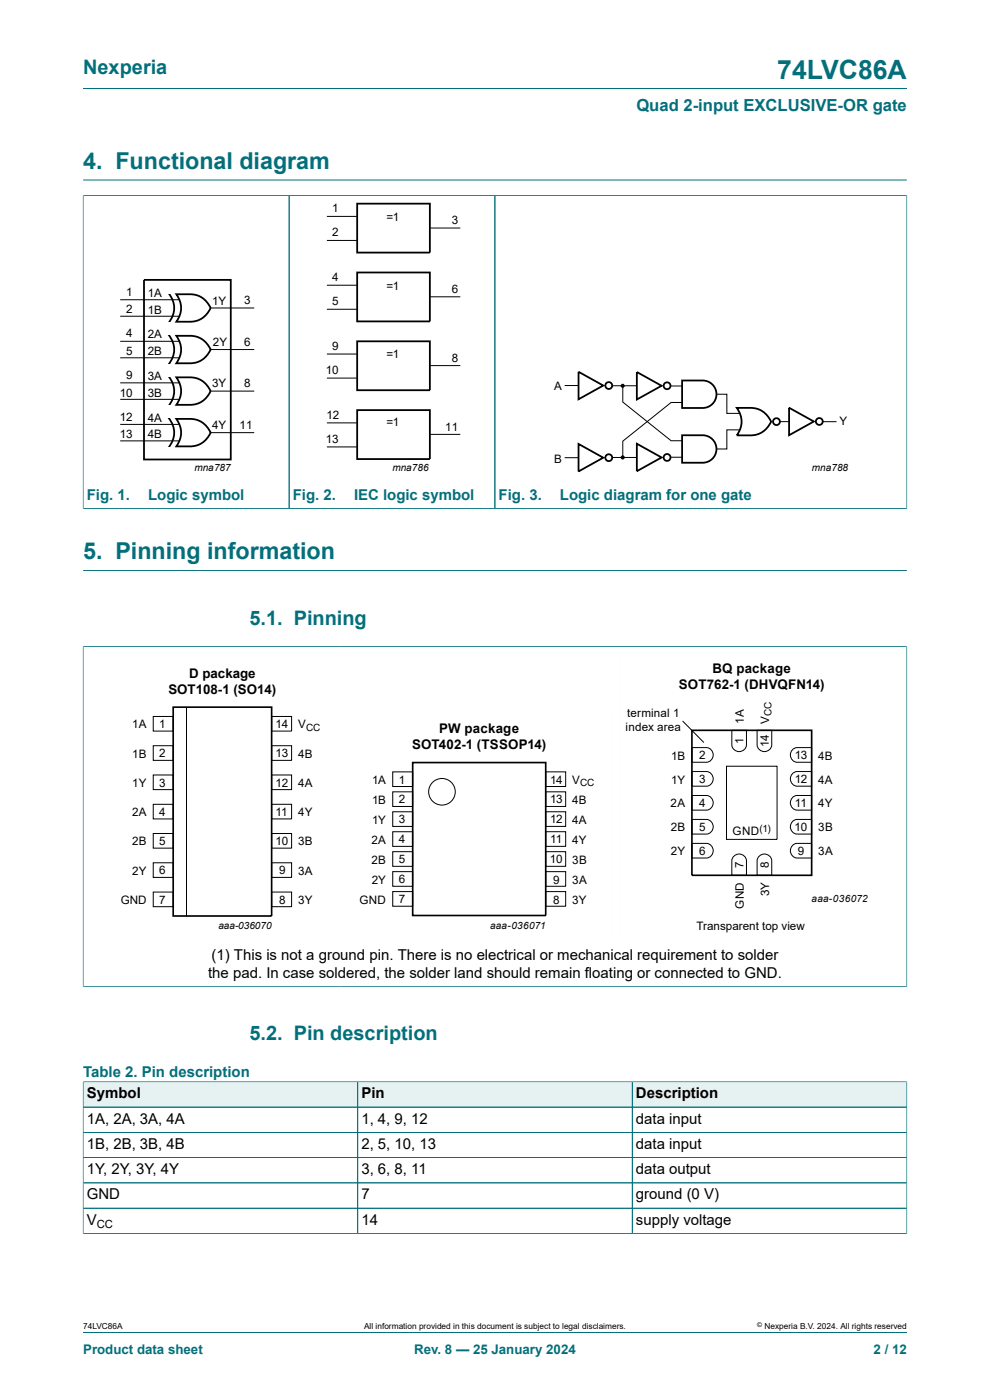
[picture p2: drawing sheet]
<svg xmlns="http://www.w3.org/2000/svg" width="210mm" height="297mm" viewBox="0 0 210 297" stroke-linecap="round" stroke-linejoin="round" font-family="sans-serif">
<path d="M17.6 18.8h174.8M17.6 38.2h174.8M17.6 41.5h43.7v66.4h-43.7M17.6 41.4v66.5" fill="none" stroke="#036f7b" stroke-width=".21"/>
<path d="M30.5 59.4h18.5v38.1h-18.5zM35.7 62.2a4.8 4.8 0 0 1 0 6.4M37.4 62.4a9.4 9.4 0 0 1 4.9 .4 5 5 0 0 1 2.4 2.5 4.7 4.7 0 0 1-4.4 3h-2.9a4.7 4.7 0 0 0 0-5.9z" fill="none" stroke="#000" stroke-width=".38"/>
<path d="M25.5 63.6h12.6M25.5 67.1h12.6M44.6 65.3h9.3" fill="none" stroke="#000" stroke-width=".21"/>
<g fill="#fff">
<path d="M35.3 61.5h1.1v.8h-1.1z"/>
<path d="M35.4 68.4h1v.8h-1z"/>
</g>
<path d="M25.5 72.4h12.6M25.5 75.9h12.6M44.6 74.2h9.3" fill="none" stroke="#000" stroke-width=".21"/>
<path d="M35.7 71a4.8 4.8 0 0 1 0 6.4M37.4 71.2a9.4 9.4 0 0 1 4.9 .4 5 5 0 0 1 2.4 2.6 4.7 4.7 0 0 1-4.4 2.9h-2.9a4.7 4.7 0 0 0 0-5.9z" fill="none" stroke="#000" stroke-width=".38"/>
<g fill="#fff">
<path d="M35.3 70.3h1.1v.8h-1.1z"/>
<path d="M35.4 77.2h1v.8h-1z"/>
</g>
<path d="M25.5 81.2h12.6M25.5 84.7h12.6M44.6 83h9.3" fill="none" stroke="#000" stroke-width=".21"/>
<path d="M35.7 79.8a4.8 4.8 0 0 1 0 6.4M37.4 80.1a9.3 9.3 0 0 1 4.9 .4 5 5 0 0 1 2.4 2.5 4.7 4.7 0 0 1-4.4 2.9h-2.9a4.7 4.7 0 0 0 0-5.8z" fill="none" stroke="#000" stroke-width=".38"/>
<g fill="#fff">
<path d="M35.3 79.1h1.1v.8h-1.1z"/>
<path d="M35.4 86.1h1v.7h-1z"/>
</g>
<path d="M25.5 90h12.6M25.5 93.5h12.6M44.6 91.8h9.3" fill="none" stroke="#000" stroke-width=".21"/>
<path d="M35.7 88.6a4.8 4.8 0 0 1 0 6.5M37.4 88.9a9.3 9.3 0 0 1 4.9 .4 5 5 0 0 1 2.4 2.5 4.7 4.7 0 0 1-4.4 2.9h-2.9a4.7 4.7 0 0 0 0-5.8z" fill="none" stroke="#000" stroke-width=".38"/>
<g fill="#fff">
<path d="M35.3 88h1.1v.7h-1.1z"/>
<path d="M35.4 94.9h1v.7h-1z"/>
</g>
<path d="M17.6 41.5v66.3M17.7 41.5h174.7M61.3 41.5v66.4M105 41.5v66.4M192.4 41.4v66.5M192.4 107.9h-174.7M17.6 137.1h174.8M17.6 137.1v72.3M17.6 121h174.8M192.4 137.1v72.3M17.6 209.3h174.8" fill="none" stroke="#036f7b" stroke-width=".21"/>
<g fill="none" stroke="#000" stroke-width=".21">
<path d="M69.3 51h6.4M69.3 45.9h6.4M91.3 48.4h6.3M69.3 65.6h6.4M69.3 60.5h6.4M69.3 75.1h6.4M91.3 63h6.3M91.3 77.6h6.3M69.3 80.2h6.4M69.3 94.8h6.4M69.3 89.7h6.4M91.3 92.2h6.3"/>
<path d="M119.8 81.8h2.9M119.8 97.1h2.9M129.8 81.8h5.3M129.8 97h5.3M132.1 81.8v3.5l10.3 8.2h2.3M142.4 81.9h2.3M142.4 97h2.3M144.7 85.4h-2.3l-10.3 8.2v3.5M152 83.6h2.2v4.1h2.7M156.9 91.2h-2.7v4h-2.2M165.4 89.4h2M174.5 89.5h2.9"/>
<path d="M32.5 152h4.2v3.1h-4.2zM32.5 158.2h4.2v3.1h-4.2zM39.6 150v44.4M57.6 152h4.3v3.1h-4.3zM57.6 158.2h4.3v3.1h-4.3zM144.8 153l4.5 4.5M146.8 158.6h3.1a1.56 1.56 0 0 1 1.4 1.6 1.56 1.56 0 0 1-1.4 1.5h-3.1zM155.2 154.9h3.1v3.1a1.56 1.56 0 0 1-1.5 1.4 1.56 1.56 0 0 1-1.6-1.4zM160.6 154.9h3.1v3.1a1.56 1.56 0 0 1-1.6 1.4 1.56 1.56 0 0 1-1.5-1.4zM168.2 158.9l.9-.3h3.1v3.1h-3.1a1.57 1.57 0 0 1-1.4-1.1 1.57 1.57 0 0 1 .5-1.7zM32.5 164.4h4.2v3.1h-4.2zM32.5 170.6h4.2v3.1h-4.2z"/>
<path d="M32.5 176.8h4.2v3.1h-4.2zM57.6 176.8h4.3v3.1h-4.3zM57.6 164.4h4.3v3.1h-4.3zM57.6 170.6h4.3v3.1h-4.3zM83.3 163.7h4.2v3.2h-4.2zM83.3 168h4.2v3.1h-4.2zM83.3 172.2h4.2v3.1h-4.2zM83.3 176.4h4.2v3.2h-4.2zM115.8 172.2h4.2v3.1h-4.2zM115.8 176.4h4.2v3.1h-4.2zM115.8 163.7h4.2v3.1h-4.2zM115.8 168h4.2v3.1h-4.2z"/>
<path d="M146.8 178.9h3.1a1.56 1.56 0 0 1 1.4 1.6 1.56 1.56 0 0 1-1.4 1.5h-3.1zM146.8 173.8h3.1a1.56 1.56 0 0 1 1.4 1.6 1.56 1.56 0 0 1-1.4 1.5h-3.1zM146.8 168.8h3.1a1.56 1.56 0 0 1 1.4 1.5 1.56 1.56 0 0 1-1.4 1.6h-3.1zM146.8 163.7h3.1a1.56 1.56 0 0 1 1.4 1.5 1.56 1.56 0 0 1-1.4 1.6h-3.1zM154.1 162.5h10.7v15.6h-10.7zM168.2 179.2l.9-.3h3.1v3.1h-3.1a1.57 1.57 0 0 1-1.4-1.1 1.57 1.57 0 0 1 .5-1.7zM168.2 174.2l.9-.4h3.1v3.1h-3.1a1.57 1.57 0 0 1-1.4-1.1 1.57 1.57 0 0 1 .5-1.6zM168.2 169.1l.9-.3h3.1v3.1h-3.1a1.57 1.57 0 0 1-1.4-1.2 1.57 1.57 0 0 1 .5-1.6zM168.2 164l.9-.3h3.1v3.1h-3.1a1.57 1.57 0 0 1-1.4-1.1 1.57 1.57 0 0 1 .5-1.7zM32.5 183h4.2v3.1h-4.2zM32.5 189.2h4.2v3.1h-4.2zM57.6 189.2h4.3v3.1h-4.3z"/>
<path d="M57.6 183h4.3v3.1h-4.3zM83.3 180.7h4.2v3.1h-4.2zM83.3 184.9h4.2v3.1h-4.2zM83.3 189.1h4.2v3.2h-4.2zM115.8 189.1h4.2v3.2h-4.2zM115.8 180.7h4.2v3.1h-4.2zM115.8 184.9h4.2v3.1h-4.2zM155.6 181.8a1.57 1.57 0 0 1 1.6-.6 1.57 1.57 0 0 1 1.1 1.4v3.1h-3.1v-3.1zM160.9 181.8a1.57 1.57 0 0 1 1.7-.6 1.57 1.57 0 0 1 1.1 1.4v3.1h-3.1v-3.1z"/>
<circle cx="93.7" cy="168" r="2.82"/>
</g>
<g fill="none" stroke="#000" stroke-width=".38">
<path d="M75.8 43.2h15.4v10.4h-15.4zM75.8 57.8h15.4v10.4h-15.4zM75.8 72.4h15.4v10.4h-15.4zM122.7 78.9l5.3 2.9-5.3 2.9zM135.1 78.9l5.2 2.9-5.2 3zM75.8 87h15.4v10.4h-15.4zM122.7 94.2l5.3 2.9-5.3 2.9zM135.1 94.1l5.2 2.9-5.2 3zM144.7 80.7h4.4a2.92 2.92 0 0 1 2.9 2.9 2.92 2.92 0 0 1-2.9 3h-4.4zM144.7 92.3h4.4a2.92 2.92 0 0 1 2.9 2.9 2.92 2.92 0 0 1-2.9 3h-4.4zM156.3 86.5a9.3 9.3 0 0 1 4.9 .4 5 5 0 0 1 2.4 2.5 4.7 4.7 0 0 1-4.4 3h-2.9a4.7 4.7 0 0 0 0-5.9zM167.4 86.5l5.2 2.9-5.2 2.9z"/>
<circle cx="129.1" cy="81.8" r=".73"/>
<circle cx="129.1" cy="97.1" r=".73"/>
<circle cx="141.5" cy="97" r=".73"/>
<circle cx="141.5" cy="81.8" r=".73"/>
<circle cx="164.7" cy="89.4" r=".73"/>
<circle cx="173.8" cy="89.4" r=".73"/>
</g>
<g fill="#000">
<circle cx="132.1" cy="97" r=".44"/>
<circle cx="132.1" cy="81.8" r=".44"/>
</g>
<path d="M36.7 150h20.9v44.3h-20.9zM146.8 154.9h25.4v30.8h-25.4zM87.5 161.8h28.3v32.4h-28.3z" fill="none" stroke="#000" stroke-width=".35"/>
<path d="M22.3 139.6h49.7v60h-49.7zM131.2 138.6h56.5v61h-56.5zM73.4 151.3h56.5v48.3h-56.5z" fill="none" stroke="#fefefe" stroke-width=".21"/>
<path d="M17.7 229.6h58.1v5.2h-58.1z" fill="#e6f1f2"/>
<path d="M17.6 229.4v5.5h58.3v-5.4h-58.3" fill="none" stroke="#036f7b" stroke-width=".21"/>
<path d="M75.9 229.6h58.1v5.2h-58.1z" fill="#e6f1f2"/>
<path d="M75.9 229.5h58.2v5.4h-58.2z" fill="none" stroke="#036f7b" stroke-width=".21"/>
<path d="M134.2 229.6h58.1v5.2h-58.1z" fill="#e6f1f2"/>
<path d="M17.6 234.9h174.8M17.6 229.6v32.1M17.7 229.5h174.7M75.9 229.6v32.1M134.1 229.5v32.2M192.4 229.4v32.3M17.6 240.2h174.8M17.6 245.6h174.8M17.6 251h174.8M17.6 256.3h174.8M17.6 261.7h174.8M17.6 282.6h174.8" fill="none" stroke="#036f7b" stroke-width=".21"/>
<text font-size="5.6" fill="#036f7b" x="164.9" y="16.8">74LVC86A</text>
<g font-size="4.9" fill="#036f7b">
<text x="17.6" y="35.9">4. Functional diagram</text>
<text x="17.6" y="118.7">5. Pinning information</text>
</g>
<g font-size="4.2" fill="#036f7b">
<text x="17.6" y="15.6">Nexperia</text>
<text x="52.9" y="132.5">5.1. Pinning</text>
<text x="52.9" y="220.7">5.2. Pin description</text>
</g>
<text font-size="3.5" fill="#036f7b" x="135" y="23.7">Quad 2-input EXCLUSIVE-OR gate</text>
<g font-size="3.2" fill="#036f7b">
<text x="18.4" y="106">Fig. 1.</text>
<text x="31.4" y="106">Logic symbol</text>
<text x="62.1" y="106">Fig. 2.</text>
<text x="75.1" y="106">IEC logic symbol</text>
<text x="105.8" y="106">Fig. 3.</text>
<text x="118.8" y="106">Logic diagram for one gate</text>
<text x="17.6" y="228.4">Table 2. Pin description</text>
</g>
<g font-size="3.2">
<text x="44.9" y="203.7">(1) This is not a ground pin. There is no electrical or mechanical requirement to solder</text>
<text x="44.2" y="207.5">the pad. In case soldered, the solder land should remain floating or connected to GND.</text>
<text x="18.4" y="233">Symbol</text>
<text x="76.7" y="233">Pin</text>
<text x="134.9" y="233">Description</text>
<text x="18.4" y="238.4">1A, 2A, 3A, 4A</text>
<text x="76.7" y="238.4">1, 4, 9, 12</text>
<text x="134.9" y="238.4">data input</text>
<text x="18.4" y="243.7">1B, 2B, 3B, 4B</text>
<text x="76.7" y="243.7">2, 5, 10, 13</text>
<text x="134.9" y="243.7">data input</text>
<text x="18.4" y="249.1">1Y, 2Y, 3Y, 4Y</text>
<text x="76.7" y="249.1">3, 6, 8, 11</text>
<text x="134.9" y="249.1">data output</text>
<text x="18.4" y="254.5">GND</text>
<text x="76.7" y="254.5">7</text>
<text x="134.9" y="254.5">ground (0 V)</text>
<text x="18.4" y="259.8">V</text>
<text x="76.7" y="259.8">14</text>
<text x="134.9" y="259.8">supply voltage</text>
</g>
<g font-size="2.8">
<text x="40.1" y="143.8">D package</text>
<text x="151.2" y="142.8">BQ package</text>
<text x="35.7" y="147.2">SOT108-1 (SO14)</text>
<text x="144" y="146.2">SOT762-1 (DHVQFN14)</text>
<text x="93.2" y="155.6">PW package</text>
<text x="87.4" y="158.9">SOT402-1 (TSSOP14)</text>
</g>
<g font-size="2.8" fill="#036f7b">
<text x="17.6" y="287.2">Product data sheet</text>
<text x="87.9" y="287.2">Rev. 8 — 25 January 2024</text>
<text x="185.3" y="287.2">2 / 12</text>
</g>
<g font-size="2.5">
<text x="70.4" y="45">1</text>
<text x="82" y="46.9">=1</text>
<text x="95.8" y="47.6">3</text>
<text x="70.4" y="50.1">2</text>
<text x="70.4" y="59.6">4</text>
<text x="26.7" y="62.8">1</text>
<text x="31.4" y="62.9">1A</text>
<text x="45" y="64.6">1Y</text>
<text x="51.8" y="64.5">3</text>
<text x="70.4" y="64.7">5</text>
<text x="82" y="61.4">=1</text>
<text x="95.8" y="62.2">6</text>
<text x="26.7" y="66.5">2</text>
<text x="26.7" y="71.6">4</text>
<text x="31.4" y="66.6">1B</text>
<text x="31.4" y="71.8">2A</text>
<text x="26.7" y="75.3">5</text>
<text x="31.4" y="75.4">2B</text>
<text x="45.1" y="73.4">2Y</text>
<text x="51.8" y="73.4">6</text>
<text x="70.4" y="74.2">9</text>
<text x="82" y="76">=1</text>
<text x="95.8" y="76.8">8</text>
<text x="26.7" y="80.4">9</text>
<text x="31.4" y="80.6">3A</text>
<text x="45" y="82.2">3Y</text>
<text x="51.8" y="82.2">8</text>
<text x="69.1" y="79.3">10</text>
<text x="117.6" y="82.7">A</text>
<text x="25.4" y="84.2">10</text>
<text x="25.4" y="89.2">12</text>
<text x="31.4" y="84.2">3B</text>
<text x="31.4" y="89.4">4A</text>
<text x="69.2" y="88.9">12</text>
<text x="25.4" y="92.9">13</text>
<text x="31.4" y="93">4B</text>
<text x="45" y="91">4Y</text>
<text x="50.8" y="90.9">11</text>
<text x="69.1" y="93.9">13</text>
<text x="82" y="90.4">=1</text>
<text x="94.4" y="91.4">11</text>
<text x="178.1" y="90.2">Y</text>
<text x="117.6" y="98.1">B</text>
<text x="28.1" y="154.5">1A</text>
<text x="33.8" y="154.5">1</text>
<text x="58.4" y="154.5">14</text>
<text x="63.3" y="154.5">V</text>
<text x="132.7" y="155.1">index area</text>
<text x="133" y="152.1">terminal 1</text>
<text x="157.8" y="153.5" transform="rotate(-90 157.8 153.5)">1A</text>
<text x="163.1" y="153.5" transform="rotate(-90 163.1 153.5)">V</text>
<text x="28.1" y="160.7">1B</text>
<text x="33.8" y="160.7">2</text>
<text x="58.4" y="160.7">13</text>
<text x="63.3" y="160.7">4B</text>
<text x="142.4" y="161.1">1B</text>
<text x="148.3" y="161.1">2</text>
<text x="157.7" y="157.9" transform="rotate(-90 157.7 157.9)">1</text>
<text x="163.1" y="158.5" transform="rotate(-90 163.1 158.5)">14</text>
<text x="168.6" y="161.1">13</text>
<text x="173.6" y="161.1">4B</text>
<text x="28.1" y="166.9">1Y</text>
<text x="33.8" y="166.9">3</text>
<text x="58.4" y="166.9">12</text>
<text x="63.3" y="166.9">4A</text>
<text x="78.9" y="166.3">1A</text>
<text x="84.6" y="166.2">1</text>
<text x="116.7" y="166.2">14</text>
<text x="121.4" y="166.3">V</text>
<text x="142.4" y="166.2">1Y</text>
<text x="148.3" y="166.1">3</text>
<text x="168.6" y="166.1">12</text>
<text x="173.6" y="166.2">4A</text>
<text x="28.1" y="173.2">2A</text>
<text x="33.8" y="173.1">4</text>
<text x="58.4" y="173.1">11</text>
<text x="63.3" y="173.2">4Y</text>
<text x="78.9" y="170.5">1B</text>
<text x="84.6" y="170.4">2</text>
<text x="116.7" y="170.4">13</text>
<text x="121.4" y="170.5">4B</text>
<text x="142.2" y="171.3">2A</text>
<text x="148.3" y="171.2">4</text>
<text x="168.6" y="171.2">11</text>
<text x="173.6" y="171.3">4Y</text>
<text x="28.1" y="179.4">2B</text>
<text x="33.8" y="179.3">5</text>
<text x="58.4" y="179.3">10</text>
<text x="63.3" y="179.4">3B</text>
<text x="78.8" y="179">2A</text>
<text x="78.9" y="174.8">1Y</text>
<text x="84.6" y="174.7">3</text>
<text x="84.6" y="178.9">4</text>
<text x="116.7" y="174.7">12</text>
<text x="116.7" y="178.9">11</text>
<text x="121.4" y="174.8">4A</text>
<text x="121.4" y="179">4Y</text>
<text x="142.3" y="176.4">2B</text>
<text x="148.3" y="176.3">5</text>
<text x="155.4" y="177.2">GND</text>
<text x="168.6" y="176.3">10</text>
<text x="173.6" y="176.4">3B</text>
<text x="28.1" y="185.6">2Y</text>
<text x="33.8" y="185.5">6</text>
<text x="59.2" y="185.5">9</text>
<text x="63.3" y="185.6">3A</text>
<text x="78.8" y="183.2">2B</text>
<text x="84.6" y="183.1">5</text>
<text x="116.7" y="183.1">10</text>
<text x="121.4" y="183.2">3B</text>
<text x="142.3" y="181.5">2Y</text>
<text x="148.3" y="181.4">6</text>
<text x="157.7" y="184.1" transform="rotate(-90 157.7 184.1)">7</text>
<text x="163.1" y="184.1" transform="rotate(-90 163.1 184.1)">8</text>
<text x="169.2" y="181.4">9</text>
<text x="173.6" y="181.5">3A</text>
<text x="25.6" y="191.8">GND</text>
<text x="33.8" y="191.7">7</text>
<text x="59.2" y="191.7">8</text>
<text x="63.3" y="191.8">3Y</text>
<text x="76.3" y="191.7">GND</text>
<text x="78.9" y="187.5">2Y</text>
<text x="84.6" y="187.4">6</text>
<text x="84.6" y="191.6">7</text>
<text x="117.3" y="191.7">8</text>
<text x="117.3" y="187.5">9</text>
<text x="121.4" y="187.5">3A</text>
<text x="121.4" y="191.7">3Y</text>
<text x="163.1" y="190.2" transform="rotate(-90 163.1 190.2)">3Y</text>
<text x="147.8" y="197.3">Transparent top view</text>
<text x="157.8" y="192.8" transform="rotate(-90 157.8 192.8)">GND</text>
</g>
<text font-size="2.4" x="20.5" y="260.4">CC</text>
<g font-size="2.1">
<text x="41.3" y="100">mna787</text>
<text x="83.3" y="100">mna786</text>
<text x="172.2" y="100">mna788</text>
<text x="64.9" y="155">CC</text>
<text x="163.6" y="151.9" transform="rotate(-90 163.6 151.9)">CC</text>
<text x="123" y="166.8">CC</text>
<text x="161.1" y="176.5">(1)</text>
<text x="172.2" y="191.3">aaa-036072</text>
<text x="46.3" y="197.1">aaa-036070</text>
<text x="104" y="197">aaa-036071</text>
</g>
<g font-size="1.8">
<text x="17.6" y="282">74LVC86A</text>
<text x="77.2" y="282">All information provided in this document is subject to legal disclaimers.</text>
<text x="162.2" y="282">Nexperia B.V. 2024. All rights reserved</text>
</g>
<text font-size="1.4" x="160.6" y="281.6">©</text>
</svg>
